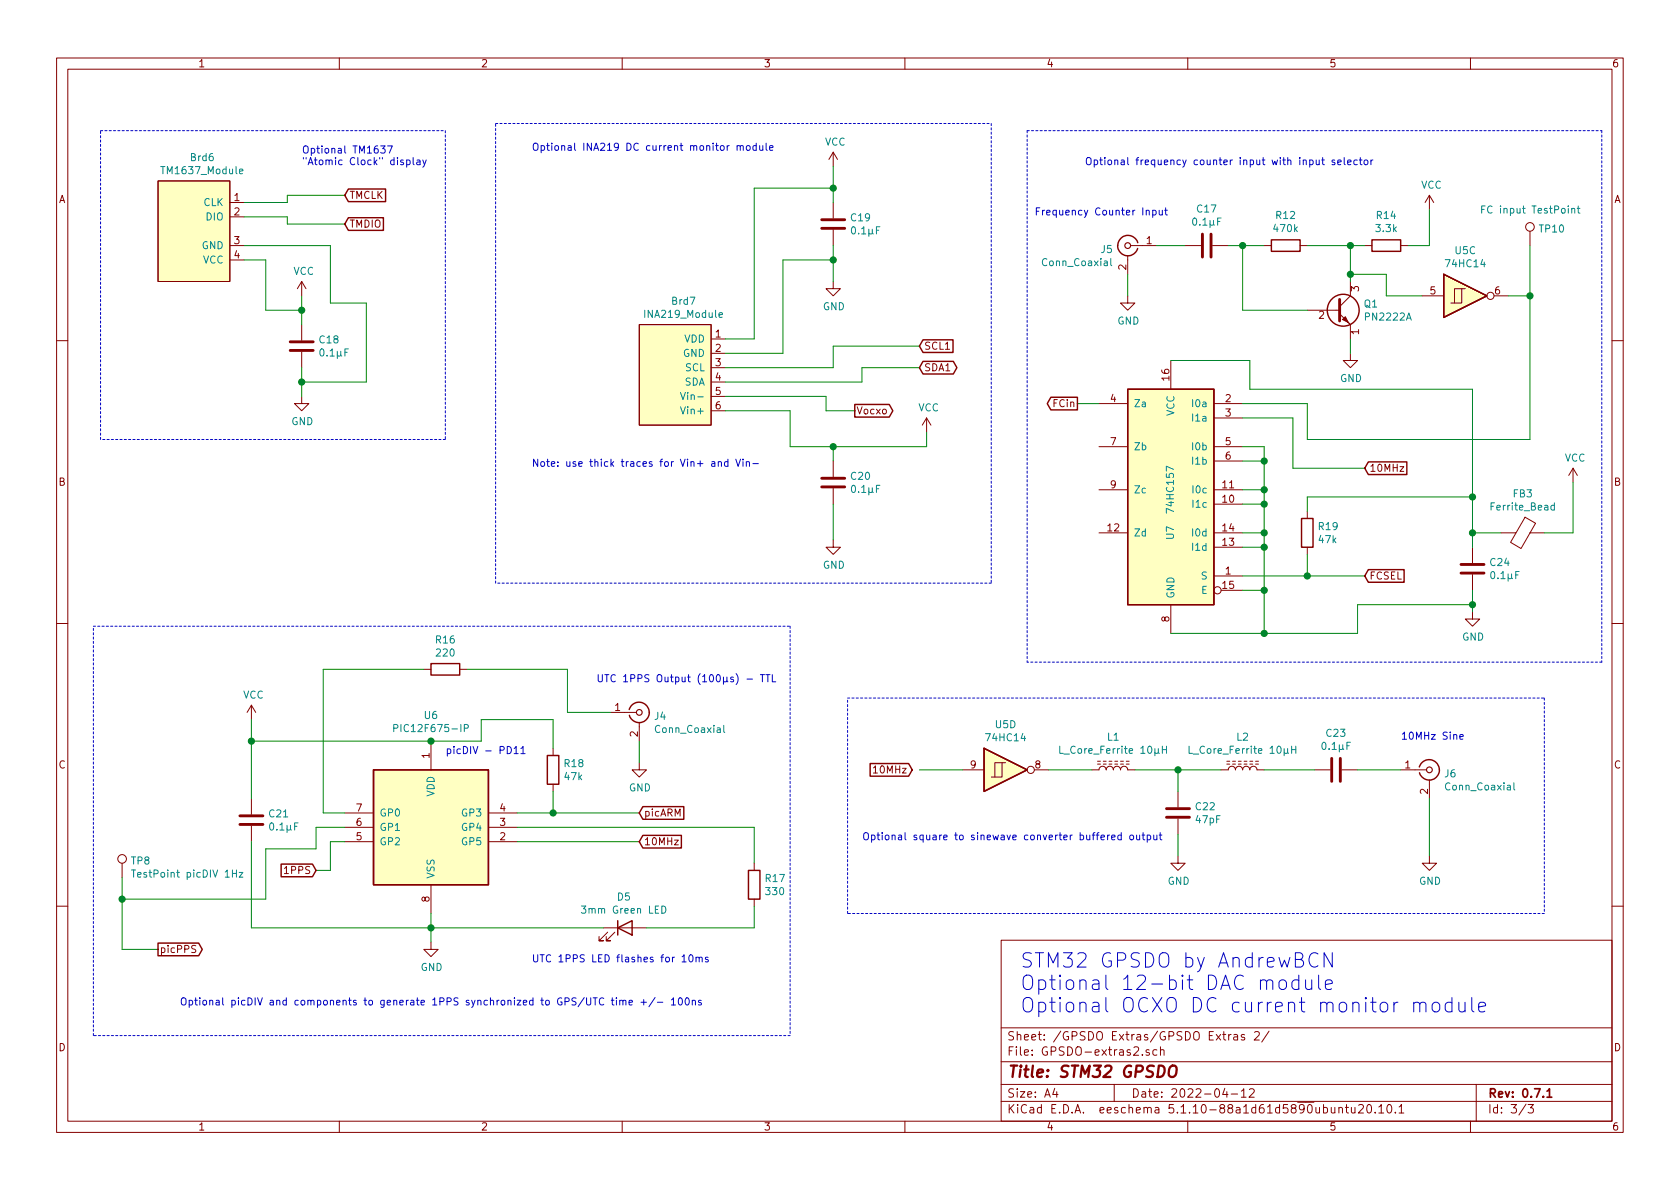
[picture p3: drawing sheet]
<svg xmlns="http://www.w3.org/2000/svg" width="297mm" height="210mm" viewBox="0 0 297 210" stroke-linecap="round" stroke-linejoin="round" font-family="sans-serif">
<g fill="none" stroke="#840000" stroke-width=".18">
<path d="M10 10.3h277v189.9h-277zM12 12.2h273v186.1h-273zM60 10.3v1.9M110 10.3v1.9M160 10.3v1.9M210 10.3v1.9M260 10.3v1.9M27.9 32h12.7v17.8h-12.7zM40.6 35.8h2.6M40.6 38.3h2.6M147.3 26.9v2.6M147.3 35.8v2.8"/>
<path d="M147.3 26.9l-.7 1.3M147.3 26.9l.8 1.3M252.7 34.5v2.6M252.7 34.5l-.7 1.3M252.7 34.5l.8 1.3M40.6 43.4h2.6M40.6 46h2.6M53.3 49.8v2.5M53.3 57.4v2.8M53.3 49.8l-.7 1.2M53.3 49.8l.8 1.2M113 57.4h12.7v17.8h-12.7z"/>
<path d="M125.7 59.9h2.6M147.3 49.8v1.2h1.3l-1.3 1.3-1.3-1.3h1.3M147.3 40.6v2.8M199.4 52.3v1.3h1.3l-1.3 1.3-1.3-1.3h1.3M199.4 45.2v3.3M199.9 43.4h4.6M209.5 43.4h2.8M214.4 43.4h2.8M223.5 43.4h1.3M229.9 43.4h1.2M231.1 54.9h5.8M236.9 55.5l1.9 1.9v2.5"/>
<path d="M238.1 56.8l.5 .5M238.8 49.8v2.5l-1.9 1.9M241.3 43.4h1.3M247.6 43.4h1.3M251.5 52.3h3.8M258.4 51h-1.2v2.6M259.1 51h-.7v2.6h-1.9M264.2 52.3h2.5M270.5 40.9v2.5M10 60.2h2M53.3 70.1v1.3h1.3l-1.3 1.2-1.2-1.2h1.2M53.3 62.2v2.8"/>
<path d="M125.7 62.5h2.6M125.7 65h2.6M125.7 67.6h2.6M125.7 70.1h2.6M125.7 72.6h2.6M163.8 73.9l-.7 1.3M163.8 73.9v2.5M163.8 73.9l.8 1.3M194.3 71.4h5.1M194.3 79h5.1M207 63.7v5.1M214.6 71.4h5.1"/>
<path d="M214.6 73.9h5.1M214.6 79h5.1M238.8 62.5v1.2h1.2l-1.2 1.3-1.3-1.3h1.3M285 60.2h2M147.3 95.5v1.3h1.3l-1.3 1.2-1.3-1.2h1.3M147.3 81.5v2.8M147.3 86.4v2.7M194.3 94.2h5.1M194.3 86.6h5.1M214.6 94.2h5.1M214.6 89.1h5.1M214.6 86.6h5.1"/>
<path d="M214.6 96.8h5.1M214.6 81.5h5.1M231.1 90.4v1.3M231.1 96.8v1.2M260.3 96.8v2.8M265.4 94.2h2.6M269.6 91.5l1.9 1-2.6 4.5-1.8-1.1zM270.5 94.2h2.5M278.1 82.8l-.7 1.3M278.1 82.8v2.5M278.1 82.8l.8 1.3M10 110.3h2"/>
<path d="M74.9 118.4h1.3M81.3 118.4h1.2M207 106.9v5.1M214.6 101.8h5.1M215.9 104.4h3.8M260.3 108.2v1.3h1.3l-1.3 1.2-1.2-1.2h1.2M260.3 101.6v2.8M285 110.3h2M44.4 124.7v2.5M44.4 124.7l-.7 1.3M44.4 124.7l.8 1.3M76.2 131.1v5"/>
<path d="M97.8 132.3v1.3M97.8 138.7v1.2M107.9 126h4.6M113 134.9v1.2h1.3l-1.3 1.3-1.2-1.3h1.2M113 127.8v3.3M154.4 135.8l.4-.4v1.3M154.4 136.7h.7M170.2 136.1h3.8M177.2 134.9h-1.3v2.5M177.8 134.9h-.6v2.5h-1.9M182.9 136.1h2.5M193 136.1h1.3a.63 .63 0 0 1 .6-.6 .63 .63 0 0 1 .7 .6 .63 .63 0 0 1 .6-.6 .63 .63 0 0 1 .6 .6 .63 .63 0 0 1 .7-.6 .63 .63 0 0 1 .6 .6 .63 .63 0 0 1 .7-.6 .63 .63 0 0 1 .6 .6h1.3"/>
<path d="M194.1 135.1h.5M194.1 134.6h.5M195.1 135.1h.5M195.1 134.6h.5M196.1 135.1h.5M196.1 134.6h.5M197.1 135.1h.5M197.1 134.6h.5M198.1 135.1h.5M198.1 134.6h.5M199.1 135.1h.5M199.1 134.6h.5"/>
<path d="M208.3 139.9v2.8M215.9 136.1h1.3a.63 .63 0 0 1 .6-.6 .63 .63 0 0 1 .6 .6 .63 .63 0 0 1 .7-.6 .63 .63 0 0 1 .6 .6 .63 .63 0 0 1 .6-.6 .63 .63 0 0 1 .7 .6 .63 .63 0 0 1 .6-.6 .63 .63 0 0 1 .6 .6h1.3M216.9 135.1h.5M216.9 134.6h.5M217.9 135.1h.5M217.9 134.6h.5M218.9 135.1h.6M218.9 134.6h.6M220 135.1h.5M220 134.6h.5M221 135.1h.5M221 134.6h.5"/>
<path d="M222 135.1h.5M222 134.6h.5M232.4 136.1h2.8M237.2 136.1h2.8M247.6 136.1h4.6M252.7 137.9v3.3M21.6 152.6v2.6M44.4 141.2v2.8M44.4 146v2.8M61 148.8h5M61 146.3h5M61 143.8h5"/>
<path d="M76.2 156.5v5M86.4 148.8h5M86.4 146.3h5M86.4 143.8h5M133.3 152.6v1.3M133.3 159v1.3M208.3 151.4v1.2h1.2l-1.2 1.3-1.3-1.3h1.3M208.3 144.8v2.8M252.7 151.4v1.2h1.3l-1.3 1.3-1.2-1.3h1.2M10 160.2h2M34.6 167.3l-.5-.1-.2 .1v.4l.6 .2 .1 .3-.2 .2h-.5M76.2 166.6v1.3h1.3l-1.3 1.3-1.3-1.3h1.3"/>
<path d="M106.7 164.1h7.6M107.4 164.8l-1.5 1.6h.8h-.8v-.8M108.7 164.8l-1.5 1.6h.7h-.7v-.8M177 166.3h108v32h-108zM285 160.2h2M60 198.3v1.9M110 198.3v1.9M160 198.3v1.9M177 194.8h108M177 191.8h108M177 187.8h108M177 181.8h108"/>
<path d="M186.5 192.5l-.4 1h1M186.8 193v1M197 191.8v3M202 186.5v.1M203.2 185.7l-.4-.1-.2 .2 .1 .2 .5 .2v.3h-.6M204.5 185.7l-.4-.1-.3 .3 .2 .6h.5M205.2 185.7l.2-.1 .4 .1v.9M205.2 185.1v1.5M210 198.3v1.9M216.6 192.5l-.4 1h.9M216.9 193v1M217.2 182.9v1"/>
<path d="M217.7 182.9l-.5 .3M217.7 193.5h1.1M218.2 183h.5l.1 .9M218.8 183.3l-.5 .1-.2 .2 .1 .2 .1 .1 .5-.1M219.5 193l.4-.5v1.5M219.5 194h.8M220 183l-.3-.1-.2 .2v.3l.5 .1v.3h-.5M220.9 192.7l.2-.2h.4l.2 .2 .1 .3-1 1h1M221.8 182.6l.2-.2h.4l.2 .2 .1 .2-.1 .3-.9 .8h1M224.4 182.3l-1.3 2M235.4 195.8v.9l.4 .1 .2-.1M236 195.8v1"/>
<path d="M236.7 196l.2-.2 .4 .1 .1 .9M236.7 195.8v1M237.9 195.8h.5M238.1 195.3v1.3l.3 .2M238.9 195.8l.1 .9 .4 .1 .2-.1M239.6 195.8v1M240.2 195.5l.2-.2h.4l.3 .5-.9 1h.9M241.8 195.5l.3-.2a.94 .94 0 0 1 0 1.5 .82 .82 0 0 1-.3-1.3zM243.2 196.7v.1M243.8 195.8l.4-.5v1.5M243.8 196.8h.9M245.4 195.5l.2-.2a.81 .81 0 0 1 .6 .6 .81 .81 0 0 1-.3 .8l-.2 .1a.79 .79 0 0 1-.3-1.3z"/>
<path d="M246.7 196.7v.1M247.4 195.8l.4-.5v1.5M247.4 196.8h.8M260 198.3v1.9M261 191.8v6.5M269.8 195.2l-1.2 2M270.2 195.3h.9l-.5 .6 .4 .1v.7l-.2 .1-.6-.1"/>
<circle cx="263.5" cy="52.3" r=".63"/>
<circle cx="270.5" cy="40.1" r=".76"/>
<circle cx="215.3" cy="104.4" r=".63"/>
<circle cx="182.2" cy="136.1" r=".63"/>
<circle cx="21.6" cy="151.9" r=".76"/>
</g>
<path d="M273.5 193l.5-.5v1.5M273.5 194h.9" fill="none" stroke="#840000" stroke-width=".3"/>
<path d="M206.9 188.7a.67 .67 0 0 1 1.1 0 1.43 1.43 0 0 1-.6 1.7l-.5-.1a1.41 1.41 0 0 1 0-1.6z" fill="none" stroke="#840000" stroke-width=".41"/>
<g fill="none" stroke="#008484" stroke-width=".18">
<path d="M42.3 30.3l.7-.1-.1-.3h-.4l-.2 .2 .1 .6h.5M262 37h.4M262.6 36.4h-.6v1.3M277.9 37l.2-.2 .3 .1v.8M278.9 36.8h.4M279 36.4v1.1l.3 .2M127.1 55.7l.6-.1v-.3h-.4l-.2 .2 .1 .6h.5M196.4 45.7v1.1l.2 .2M120.3 69.4l.5 1.3 .4-1.3M120.3 71.9l.5 1.3 .4-1.3M274.8 89.4h-.4l-.2 .2 .1 .5h.5M274.8 88.9v1.3"/>
<path d="M69.6 128.8l.6-.1 .2-.2-.1-.3-.2-.1h-.5v1.3M82.1 128.8l.7-.1v-.5l-.2-.1h-.5v1.3M128 128.3v1.1l.1 .1M187.4 131.9v1.3h.6M205.5 131.9v1.3M205.5 132.6h.7M206.2 131.9v1.3M210.2 131.9v1.3h.6M228.4 132.6h.7M228.4 131.9v1.3M229.1 131.9v1.3M267.7 138.4v1.1l.1 .2"/>
<path d="M23.2 153.8h.8M23.6 153.8v1.3M41.1 154.5h.7M41.8 153.8v1.3M42.3 154.3h.7l-.7 .8h.7M102.8 160.2h.8l-.4 .5 .3 .1v.6l-.1 .1-.6-.1M117 160.2a.64 .64 0 0 1 .7 .7 .64 .64 0 0 1-.7 .6z"/>
</g>
<g fill="none" stroke="#840000" stroke-width=".25">
<path d="M61.6 38.5h6.2v2.2h-6.2l-.6-1.1zM61.6 33.4h6.6v2.3h-6.6l-.6-1.2zM201.2 42.9a1.8 1.8 0 0 0-2.8-1 1.8 1.8 0 0 0 0 2.9 1.8 1.8 0 0 0 2.7-.9M224.8 42.4h5.1v2h-5.1zM242.6 42.4h5v2h-5zM255.3 48.5l7.6 3.8-7.6 3.8zM151.1 71.5h6.1l.7 1.1-.7 1.2h-6.1zM163.2 63.9h5.4l.6 1.1-.6 1.1h-5.4l-.6-1.1zM163.2 60.1h5.3v2.2h-5.3l-.6-1.1zM185.8 70.3h4.7v2.2h-4.7l-.6-1.1zM199.4 68.8h15.2v38.1h-15.2zM230.1 91.7h2.1v5.1h-2.1z"/>
<path d="M241.9 81.7h6.8v2.2h-6.8l-.6-1.1zM76.2 117.3h5.1v2.1h-5.1zM241.9 100.7h6.4v2.3h-6.4l-.6-1.2zM66 136.1h20.4v20.4h-20.4zM96.8 133.6h2v5.1h-2zM111.3 125.5a1.8 1.8 0 0 1 2.7-1.1 1.8 1.8 0 0 1 .1 3 1.8 1.8 0 0 1-2.8-.9M153.8 135h6.9l.6 1.1-.6 1.2h-6.9zM174 132.3l7.6 3.8-7.6 3.8zM251 135.6a1.8 1.8 0 0 1 1.9-1.3 1.8 1.8 0 0 1 1.6 1.8M254.5 136.1a1.8 1.8 0 0 1-1.5 1.8 1.8 1.8 0 0 1-2-1.3M49.7 152.8h5.5l.7 1.1-.7 1.1h-5.5zM113.7 142.6h7.2v2.3h-7.2l-.7-1.1z"/>
<path d="M113.7 147.7h6.8v2.3h-6.8l-.7-1.2zM132.3 153.9h2.1v5.1h-2.1zM27.9 166.8h7.2l.7 1.1-.7 1.1h-7.2zM109.2 164.1l2.6-1.3v2.5zM109.2 162.8v2.5"/>
<circle cx="237.5" cy="54.9" r="2.82"/>
</g>
<g fill="none" stroke="#840000" stroke-width=".51">
<path d="M145.3 38.9h4.1M145.3 40.4h4.1M212.6 41.4v4.1M214.1 41.4v4.1M236.9 53v3.8M51.3 62h4.1M51.3 60.4h4.1M145.3 86.1h4.1M145.3 84.6h4.1M258.3 99.8h4.1M258.3 101.3h4.1M235.5 134.1v4.1"/>
<path d="M237 134.1v4.1M42.4 145.8h4.1M42.4 144.3h4.1M206.2 144.5h4.1M206.2 143h4.1"/>
</g>
<g fill="none" stroke="#840000" stroke-width=".2">
<circle cx="199.4" cy="43.4" r=".51"/>
<circle cx="113" cy="126" r=".51"/>
<circle cx="252.7" cy="136.1" r=".51"/>
</g>
<path d="M237.4 56.5l.5-.5 .5 1z" fill="#840000" stroke="#840000" stroke-width=".18"/>
<g fill="#ffffc2" stroke="#ffffc2" stroke-width=".18">
<path d="M174 132.3l7.6 3.8-7.6 3.8z"/>
<path d="M66 136.1h20.4v20.4h-20.4z"/>
<path d="M113 57.4h12.7v17.8h-12.7z"/>
<path d="M199.4 68.8h15.2v38.1h-15.2z"/>
<path d="M255.3 48.5l7.6 3.8-7.6 3.8z"/>
<path d="M27.9 32h12.7v17.8h-12.7z"/>
</g>
<g fill="none" stroke="#0000c2" stroke-width=".18" stroke-dasharray=".4 .4">
<path d="M17.8 23.1h60.9M78.7 23.1v54.6M87.6 21.8h87.7M175.3 21.8v81.3M181.6 23.1h101.6M181.6 23.1v94M283.2 23.1v94M17.8 77.7v-54.6M78.7 77.7h-60.9M16.5 110.7h123.2M87.6 103.1v-81.3M139.7 110.7v72.4"/>
<path d="M175.3 103.1h-87.7M283.2 117.1h-101.6M149.9 123.4h123.1M273 123.4v38.1M149.9 161.5v-38.1M273 161.5h-123.1M16.5 183.1v-72.4M139.7 183.1h-123.2"/>
</g>
<g fill="none" stroke="#008400" stroke-width=".18">
<path d="M43.2 38.3h7.6v1.3h10.2M61 34.5h-10.2v1.3h-7.6M147.3 29.5v6.3M147.3 33.3h-14v26.6h-5M252.7 37.1v6.3h-3.8M43.2 46h3.8v8.9h6.3M43.2 43.4h15.2v10.2h6.4v14h-11.5M53.3 52.3v5.1M147.3 46h-8.9v16.5h-10.1M147.3 43.4v6.4M199.4 48.5v3.8M204.5 43.4h5"/>
<path d="M217.2 43.4h6.3M219.7 43.4v11.5h11.4M231.1 43.4h10.2M238.8 48.5h6.3v3.8h6.4M238.8 43.4v6.4M238.8 59.9v2.6M266.7 52.3h3.8M270.5 43.4v34.3h-39.4v-6.3h-11.4M53.3 65v5.1M128.3 72.6h11.4v6.4h24.1v-2.6M128.3 70.1h17.7v2.5h5.1M147.3 79v2.5"/>
<path d="M162.6 61.2h-15.3v3.8h-19M162.6 65h-10.2v2.6h-24.1M190.5 71.4h3.8M207 63.7h14v5.1h39.3v28M219.7 73.9h8.9v8.9h12.7M219.7 79h3.8v33M147.3 89.1v6.4M219.7 94.2h3.8M219.7 81.5h3.8M219.7 86.6h3.8M219.7 89.1h3.8M219.7 96.8h3.8"/>
<path d="M231.1 98v3.8M260.3 94.2h5.1M260.3 87.9h-29.2v2.5M278.1 85.3v8.9h-5.1M74.9 118.4h-17.8v25.4h3.9M82.5 118.4h17.8v7.6h7.6M219.7 104.4h3.8M219.7 101.8h21.6M260.3 104.4v3.8M260.3 106.9h-20.3v5.1h-33M44.4 131.1h40.7v-3.9h12.7v5.1M44.4 127.2v14"/>
<path d="M97.8 139.9v3.9M113 131.1v3.8M162.6 136.1h7.6M185.4 136.1h7.6M200.7 136.1h15.2M208.3 136.1v3.8M223.5 136.1h8.9M240 136.1h7.6M21.6 155.2v12.7h6.3M44.4 148.8v15.3h62.3M61 146.3h-5.1v3.8h-8.9v8.9h-25.4M61 148.8h-2.6v5.1h-2.5"/>
<path d="M91.4 143.8h21.6M91.4 148.8h21.6M91.4 146.3h41.9v6.3M208.3 147.6v3.8M252.7 141.2v10.2M76.2 161.5v5.1M133.3 160.3v3.8h-19"/>
</g>
<g fill="none" stroke="#0000c2" stroke-width=".18">
<path d="M67.3 25.8h.8l-.4 .5 .3 .1v.5l-.1 .2-.6-.2M68.5 25.8h.9l-.6 1.3M71.9 28.3h.4l.2 .2-.1 .6h-.5M71.9 28.3v1.3M73.1 27.9v1.1l.1 .1M73.7 28.3h.5l.1 .8M74.3 28.6h-.5l-.1 .2 .1 .3h.5M74.8 28.3l.3 .8M75.4 28.3l-.5 1.1-.1 .2M130.3 25.9l.2-.2 .3 .1 .1 .8M130.3 25.7v.9M130.9 25.9l.2-.2 .3 .1v.8"/>
<path d="M132.1 25.8l.3-.1 .2 .3-.1 .5-.3 .1-.2-.2zM133.7 25.8l-.4-.1-.2 .3 .1 .5h.5M133.7 25.3v1.3M134.3 25.7l.1 .8 .3 .1 .2-.1M134.9 25.7v.9M135.5 25.3v1.1l.2 .2M136.1 26.2l.6-.1-.1-.3-.4-.1-.1 .2v.6h.5M202.7 37.3l.1-.1h.3l.1 .8M203.8 37.2h.4l.2 .2-.1 .6h-.5M203.8 37.2v1.2M205 37.2v.8h.3l.2-.1M205.5 37.2v.8"/>
<path d="M205.9 37.2h.5M206.1 36.7v1.1l.3 .2M232.7 28.3l.1 .8h.3l.1-.1M233.2 28.3v.8M233.7 28.3h.5M233.9 27.9v1.1l.3 .1M236 28.3h-.3l-.2 .2 .1 .1 .4 .2v.3h-.5M236.5 28.7l.6-.1v-.3h-.4l-.2 .2 .1 .6h.5M237.7 27.9v1.1l.1 .1M238.3 28.7l.6-.1-.1-.3h-.3l-.2 .2v.6h.5M240 28.3h-.4l-.2 .2 .1 .6h.5M240.3 28.3h.5"/>
<path d="M240.5 27.9v1.1l.3 .1M241.3 28.3h.3l.3 .2-.2 .6h-.3l-.2-.2zM242.4 28.3v.8M242.7 28.3l-.3 .2M125.9 81.7h.4l.1 .8M126.4 81.9l-.4 .1-.2 .2 .1 .2h.5M127 81.8l.2-.2 .3 .1 .1 .8M127 81.6v.9M128.7 81.7l-.4-.1-.2 .3 .1 .5h.5M128.7 81.2v1.3M130.1 81.2l.4 1.3 .4-1.3M131.4 81.2v.1"/>
<path d="M131.4 81.6v.9M132 81.8l.2-.2 .2 .1 .1 .8M132 81.6v.9M133.1 82h1M134.4 119.3h.8M134.8 119.3v1.3M135.4 119.3h.7M135.8 119.3v1.3M136.6 119.3v1.3h.6M89.7 132a.64 .64 0 0 1 .7 .6 .64 .64 0 0 1-.7 .7zM90.9 132.4l.4-.4v1.3M90.9 133.3h.7"/>
<path d="M92.1 132.4l.4-.4v1.3M92.1 133.3h.7M132.1 120.1h.9M258.1 130.3l.6-.1-.1-.3h-.3l-.2 .2 .1 .6h.4M195.8 147.7v.8M196.2 147.7h-.3l-.1 .2M196.5 148.1l.7-.1-.1-.3h-.4l-.2 .1 .1 .7h.5M198.2 147.7h-.3l-.3 .2 .2 .6h.4M198.2 147.2v1.3M199.9 147.7h.3l.2 .2-.1 .6h-.3l-.3-.2zM201 147.7v.8h.3l.2-.1M201.5 147.7v.8"/>
<path d="M201.9 147.7h.5M202.1 147.2v1.1l.3 .2M202.8 147.7h.4l.3 .2-.2 .6h-.5M202.8 147.7v1.2M204 147.7v.8h.3l.2-.1M204.5 147.7v.8M205 147.7h.4M205.1 147.2v1.1l.3 .2M106.8 176.6a.51 .51 0 0 0-.7 0 .51 .51 0 0 0-.1 .6 .46 .46 0 0 0 .2 .5 .46 .46 0 0 0 .6-.1M108.1 176.9h.5M108.3 176.4v1.1l.3 .2M109 176.4v.2"/>
<path d="M109 176.9v.8M109.6 177l.2-.1h.3v.8M109.6 176.9v.8M110.1 177.1l.2-.2h.3l.1 .8M111.2 177.3l.6-.1v-.3h-.4l-.2 .2 .1 .6h.5M113.3 177.2h1M113.8 176.8v.9M115.8 176.4l-1.1 1.6M116.2 177.2h1M118.7 176.8l.4-.4v1.3M118.7 177.7h.7M120 176.6l.2-.2a.67 .67 0 0 1 .5 .7 .67 .67 0 0 1-.5 .6l-.2-.1-.1-.4z"/>
<path d="M120.6 169.2l.4-.4v1.3M120.6 170.1h.7M121.3 176.5l.1-.1a.67 .67 0 0 1 .5 .7 .67 .67 0 0 1-.5 .6 .83 .83 0 0 1-.1-1.2zM121.9 169l.2-.2a.67 .67 0 0 1 .4 .7 .67 .67 0 0 1-.4 .6l-.3-.5zM122.4 177l.2-.1h.3l.1 .8M122.4 176.9v.8M123.1 169.4l.2-.1h.2l.1 .8M123.1 169.3v.8M123.6 169.4l.2-.1h.3l.1 .8M124 176.9h-.3l-.2 .2v.1l.5 .2v.3h-.5M125.2 169.3h-.3l-.2 .1 .1 .2 .4 .1v.3h-.5M226.2 173.5a.69 .69 0 0 1 .7-.2 .69 .69 0 0 1 .6 .5v.7a.68 .68 0 0 1-.7 .5 .68 .68 0 0 1-.7-.5z"/>
<path d="M229.6 173.4l-.7-.1-.5 .5v.7l.3 .3 .2 .2 .7-.2M229.6 172.4v2.6M230.8 173.3v1.3l.2 .2a.66 .66 0 0 0 .9-.1M231.9 173.3v1.7M233 168.7a.96 .96 0 0 0-1.1-.1 .96 .96 0 0 0-.5 1 1.08 1.08 0 0 0 .4 1.1 1.08 1.08 0 0 0 1.1 .2l.1-.1M233.1 172.4v2.2l.1 .2 .3 .2M234.3 174.1l1.3-.2-.2-.5-.7-.1-.4 .3v1l.2 .2 .2 .2 .7-.2M235.6 168.5v2.5l-1.5-2.5v2.5M250 177.5a.61 .61 0 0 1 1 .1v1.3M250 177.2v1.7M251 177.6a.62 .62 0 0 1 1-.2l.1 1.5M253.3 177.5a.69 .69 0 0 1 .7-.3 .69 .69 0 0 1 .6 .5v.8a.7 .7 0 0 1-.7 .5 .7 .7 0 0 1-.7-.5v-.8z"/>
<path d="M256.7 177.4l-.7-.2-.2 .2-.3 .3v.8l.3 .3 .2 .1 .7-.1M256.7 176.4v2.5M257.9 177.2v1.4l.2 .2a.68 .68 0 0 0 .9-.1M259 177.2v1.7M260.2 176.4v2.2l.1 .2 .3 .1M261.4 178.1l1.3-.3-.2-.4-.7-.2-.4 .4v1l.2 .2 .2 .1 .7-.1"/>
</g>
<g fill="#008400" stroke="#008400" stroke-width=".25">
<circle cx="219.7" cy="43.4" r=".51"/>
<circle cx="231.1" cy="101.8" r=".51"/>
<circle cx="97.8" cy="143.8" r=".51"/>
<circle cx="76.2" cy="164.1" r=".51"/>
<circle cx="21.6" cy="159" r=".51"/>
<circle cx="76.2" cy="131.1" r=".51"/>
<circle cx="44.5" cy="131.1" r=".51"/>
<circle cx="238.8" cy="43.4" r=".51"/>
<circle cx="238.8" cy="48.5" r=".51"/>
<circle cx="208.3" cy="136.1" r=".51"/>
<circle cx="260.3" cy="106.9" r=".51"/>
<circle cx="147.3" cy="33.3" r=".51"/>
<circle cx="260.3" cy="87.9" r=".51"/>
<circle cx="260.3" cy="94.2" r=".51"/>
<circle cx="53.3" cy="54.9" r=".51"/>
<circle cx="223.5" cy="104.4" r=".51"/>
<circle cx="270.5" cy="52.3" r=".51"/>
<circle cx="223.5" cy="96.8" r=".51"/>
<circle cx="223.5" cy="94.2" r=".51"/>
<circle cx="147.3" cy="46" r=".51"/>
<circle cx="223.5" cy="89.1" r=".51"/>
<circle cx="223.5" cy="112" r=".51"/>
<circle cx="223.5" cy="86.6" r=".51"/>
<circle cx="147.3" cy="79" r=".51"/>
<circle cx="53.3" cy="67.6" r=".51"/>
<circle cx="223.5" cy="81.5" r=".51"/>
</g>
<g font-size="3.5" fill="#0000c2">
<text x="180.3" y="171.1">STM32 GPSDO by AndrewBCN</text>
<text x="180.3" y="175.1">Optional 12-bit DAC module</text>
<text x="180.3" y="179.1">Optional OCXO DC current monitor module</text>
</g>
<text font-size="2.8" fill="#840000" x="178" y="190.5">Title: STM32 GPSDO</text>
<g font-size="2.1" fill="#840000">
<text x="178" y="184">Sheet: /GPSDO Extras/GPSDO Extras 2/</text>
<text x="178" y="186.7">File: GPSDO-extras2.sch</text>
<text x="178" y="196.9">KiCad E.D.A. eeschema 5.1.10-88a1d61d5890ubuntu20.10.1</text>
<text x="178" y="194.1">Size: A4</text>
<text x="200" y="194.1">Date: 2022-04-12</text>
<text x="263" y="194.1">Rev: 0.7.1</text>
<text x="263" y="196.9">Id: 3/3</text>
</g>
<g font-size="1.8" fill="#840000">
<text x="35" y="11.9">1</text>
<text x="85" y="11.9">2</text>
<text x="135" y="11.9">3</text>
<text x="185" y="11.9">4</text>
<text x="235" y="11.9">5</text>
<text x="285" y="11.9">6</text>
<text x="10.4" y="35.9">A</text>
<text x="41.4" y="35.6">1</text>
<text x="61.7" y="35.2">TMCLK</text>
<text x="285.4" y="35.9">A</text>
<text x="41.4" y="38.1">2</text>
<text x="61.7" y="40.3">TMDIO</text>
<text x="41.4" y="43.2">3</text>
<text x="41.4" y="45.7">4</text>
<text x="199.1" y="47.7" transform="rotate(-90 199.1 47.7)">2</text>
<text x="202.7" y="43.2">1</text>
<text x="240.3" y="51.5" transform="rotate(-90 240.3 51.5)">3</text>
<text x="252.9" y="52.1">5</text>
<text x="264.3" y="52.1">6</text>
<text x="126.5" y="59.7">1</text>
<text x="233.2" y="56.4">2</text>
<text x="240.3" y="59.2" transform="rotate(-90 240.3 59.2)">1</text>
<text x="126.5" y="62.2">2</text>
<text x="126.5" y="64.8">3</text>
<text x="163.3" y="65.7">SDA1</text>
<text x="163.3" y="61.8">SCL1</text>
<text x="126.5" y="67.3">4</text>
<text x="126.5" y="69.8">5</text>
<text x="196.4" y="71.1">4</text>
<text x="206.8" y="67.3" transform="rotate(-90 206.8 67.3)">16</text>
<text x="216.7" y="71.1">2</text>
<text x="126.5" y="72.4">6</text>
<text x="151.4" y="73.3">Vocxo</text>
<text x="186.3" y="72">FCin</text>
<text x="216.7" y="73.7">3</text>
<text x="196.4" y="78.7">7</text>
<text x="216.7" y="78.7">5</text>
<text x="216.7" y="81.3">6</text>
<text x="242.1" y="83.4">10MHz</text>
<text x="10.4" y="85.9">B</text>
<text x="196.4" y="86.4">9</text>
<text x="216.2" y="88.9">10</text>
<text x="216.2" y="86.4">11</text>
<text x="285.4" y="85.9">B</text>
<text x="195.9" y="94">12</text>
<text x="216.2" y="94">14</text>
<text x="216.2" y="96.5">13</text>
<text x="216.7" y="101.6">1</text>
<text x="216.2" y="104.1">15</text>
<text x="242.1" y="102.5">FCSEL</text>
<text x="206.8" y="110" transform="rotate(-90 206.8 110)">8</text>
<text x="108.7" y="125.7">1</text>
<text x="112.8" y="130.3" transform="rotate(-90 112.8 130.3)">2</text>
<text x="10.4" y="135.9">C</text>
<text x="75.9" y="134.1" transform="rotate(-90 75.9 134.1)">1</text>
<text x="154.9" y="136.8">10MHz</text>
<text x="171.6" y="135.9">9</text>
<text x="183" y="135.9">8</text>
<text x="248.4" y="135.9">1</text>
<text x="285.4" y="135.9">C</text>
<text x="63" y="143.5">7</text>
<text x="88.4" y="143.5">4</text>
<text x="252.5" y="140.4" transform="rotate(-90 252.5 140.4)">2</text>
<text x="63" y="148.6">5</text>
<text x="63" y="146">6</text>
<text x="88.4" y="148.6">2</text>
<text x="88.4" y="146">3</text>
<text x="113.8" y="144.4">picARM</text>
<text x="113.8" y="149.5">10MHz</text>
<text x="50.6" y="154.6">1PPS</text>
<text x="75.9" y="159.5" transform="rotate(-90 75.9 159.5)">8</text>
<text x="28.2" y="168.5">picPPS</text>
<text x="10.4" y="185.9">D</text>
<text x="285.4" y="185.9">D</text>
<text x="35" y="199.9">1</text>
<text x="85" y="199.9">2</text>
<text x="135" y="199.9">3</text>
<text x="185" y="199.9">4</text>
<text x="235" y="199.9">5</text>
<text x="285" y="199.9">6</text>
</g>
<g font-size="1.8" fill="#008484">
<text x="33.8" y="28.5">Brd6</text>
<text x="145.8" y="25.7">VCC</text>
<text x="28.9" y="30.8">TM1637_Module</text>
<text x="251.3" y="33.4">VCC</text>
<text x="36" y="36.4">CLK</text>
<text x="36.5" y="39">DIO</text>
<text x="150.5" y="39.1">C19</text>
<text x="150.7" y="41.4">0.1µF</text>
<text x="211" y="39.9">0.1µF</text>
<text x="211.7" y="37.6">C17</text>
<text x="225.3" y="41">470k</text>
<text x="225.7" y="38.7">R12</text>
<text x="243.4" y="41">3.3k</text>
<text x="243.5" y="38.7">R14</text>
<text x="262.7" y="37.8">FC input TestPoint</text>
<text x="272.3" y="41.1">TP10</text>
<text x="35.7" y="44.1">GND</text>
<text x="35.9" y="46.6">VCC</text>
<text x="184.5" y="47.1">Conn_Coaxial</text>
<text x="194.7" y="44.7">J5</text>
<text x="255.9" y="47.3">74HC14</text>
<text x="257.3" y="45">U5C</text>
<text x="51.9" y="48.6">VCC</text>
<text x="118.8" y="53.9">Brd7</text>
<text x="114.3" y="56.2">INA219_Module</text>
<text x="145.5" y="54.9">GND</text>
<text x="197.6" y="57.4">GND</text>
<text x="241.2" y="54.4">Q1</text>
<text x="241.6" y="56.7">PN2222A</text>
<text x="56.5" y="60.7">C18</text>
<text x="56.7" y="63">0.1µF</text>
<text x="120.8" y="63.1">GND</text>
<text x="121" y="60.6">VDD</text>
<text x="121.2" y="65.7">SCL</text>
<text x="121" y="68.2">SDA</text>
<text x="121.4" y="70.7">Vin-</text>
<text x="236.9" y="67.6">GND</text>
<text x="51.5" y="75.2">GND</text>
<text x="120.9" y="73.3">Vin+</text>
<text x="162.4" y="72.7">VCC</text>
<text x="200.4" y="72">Za</text>
<text x="207.6" y="73.6" transform="rotate(-90 207.6 73.6)">VCC</text>
<text x="211.2" y="72">I0a</text>
<text x="211.2" y="74.5">I1a</text>
<text x="200.4" y="79.6">Zb</text>
<text x="211" y="79.6">I0b</text>
<text x="211" y="82.2">I1b</text>
<text x="276.7" y="81.6">VCC</text>
<text x="150.5" y="84.9">C20</text>
<text x="150.7" y="87.2">0.1µF</text>
<text x="200.4" y="87.2">Zc</text>
<text x="211.2" y="89.8">I1c</text>
<text x="211.2" y="87.2">I0c</text>
<text x="267.6" y="88">FB3</text>
<text x="200.4" y="94.9">Zd</text>
<text x="207.6" y="95.3" transform="rotate(-90 207.6 95.3)">U7</text>
<text x="207.6" y="90.3" transform="rotate(-90 207.6 90.3)">74HC157</text>
<text x="211" y="94.9">I0d</text>
<text x="233.2" y="93.7">R19</text>
<text x="263.8" y="90.3">Ferrite_Bead</text>
<text x="145.5" y="100.6">GND</text>
<text x="211" y="97.4">I1d</text>
<text x="233.2" y="96.1">47k</text>
<text x="263.6" y="100.1">C24</text>
<text x="207.6" y="105.9" transform="rotate(-90 207.6 105.9)">GND</text>
<text x="212.4" y="102.5">S</text>
<text x="212.4" y="105">E</text>
<text x="263.8" y="102.4">0.1µF</text>
<text x="77.1" y="113.8">R16</text>
<text x="258.5" y="113.3">GND</text>
<text x="77.3" y="116.1">220</text>
<text x="43" y="123.5">VCC</text>
<text x="70.6" y="129.5">PIC12F675-IP</text>
<text x="75.1" y="127.1">U6</text>
<text x="115.8" y="127.3">J4</text>
<text x="116.1" y="129.6">Conn_Coaxial</text>
<text x="174.6" y="131.1">74HC14</text>
<text x="176" y="128.8">U5D</text>
<text x="195.8" y="131">L1</text>
<text x="218.7" y="131">L2</text>
<text x="234.6" y="130.3">C23</text>
<text x="99.8" y="135.7">R18</text>
<text x="99.9" y="138">47k</text>
<text x="188.1" y="133.3">L_Core_Ferrite 10µH</text>
<text x="211" y="133.3">L_Core_Ferrite 10µH</text>
<text x="233.9" y="132.6">0.1µF</text>
<text x="255.5" y="137.5">J6</text>
<text x="76.8" y="140.9" transform="rotate(-90 76.8 140.9)">VDD</text>
<text x="111.2" y="139.9">GND</text>
<text x="211.5" y="143.3">C22</text>
<text x="255.8" y="139.8">Conn_Coaxial</text>
<text x="47.7" y="144.5">C21</text>
<text x="47.9" y="146.9">0.1µF</text>
<text x="67.1" y="149.5">GP2</text>
<text x="67.1" y="146.9">GP1</text>
<text x="67.1" y="144.4">GP0</text>
<text x="81.8" y="149.5">GP5</text>
<text x="81.8" y="146.9">GP4</text>
<text x="81.8" y="144.4">GP3</text>
<text x="211.5" y="145.6">47pF</text>
<text x="23.2" y="152.9">TP8</text>
<text x="24.3" y="155.2">TestPoint picDIV 1Hz</text>
<text x="76.8" y="155.4" transform="rotate(-90 76.8 155.4)">VSS</text>
<text x="135.4" y="156">R17</text>
<text x="103.4" y="161.6">3mm Green LED</text>
<text x="109.2" y="159.3">D5</text>
<text x="135.5" y="158.3">330</text>
<text x="206.5" y="156.5">GND</text>
<text x="250.9" y="156.5">GND</text>
<text x="74.4" y="171.7">GND</text>
</g>
<g font-size="1.8" fill="#0000c2">
<text x="53.3" y="27.1">Optional TM1637</text>
<text x="53.3" y="29.2">&quot;Atomic Clock&quot; display</text>
<text x="94" y="26.7">Optional INA219 DC current monitor module</text>
<text x="191.8" y="29.2">Optional frequency counter input with input selector</text>
<text x="182.9" y="38.1">Frequency Counter Input</text>
<text x="94" y="82.5">Note: use thick traces for Vin+ and Vin-</text>
<text x="105.4" y="120.6">UTC 1PPS Output (100µs) - TTL</text>
<text x="247.6" y="130.8">10MHz Sine</text>
<text x="78.7" y="133.3">picDIV - PD11</text>
<text x="152.4" y="148.6">Optional square to sinewave converter buffered output</text>
<text x="94" y="170.2">UTC 1PPS LED flashes for 10ms</text>
<text x="31.7" y="177.8">Optional picDIV and components to generate 1PPS synchronized to GPS/UTC time +/- 100ns</text>
</g>
</svg>
